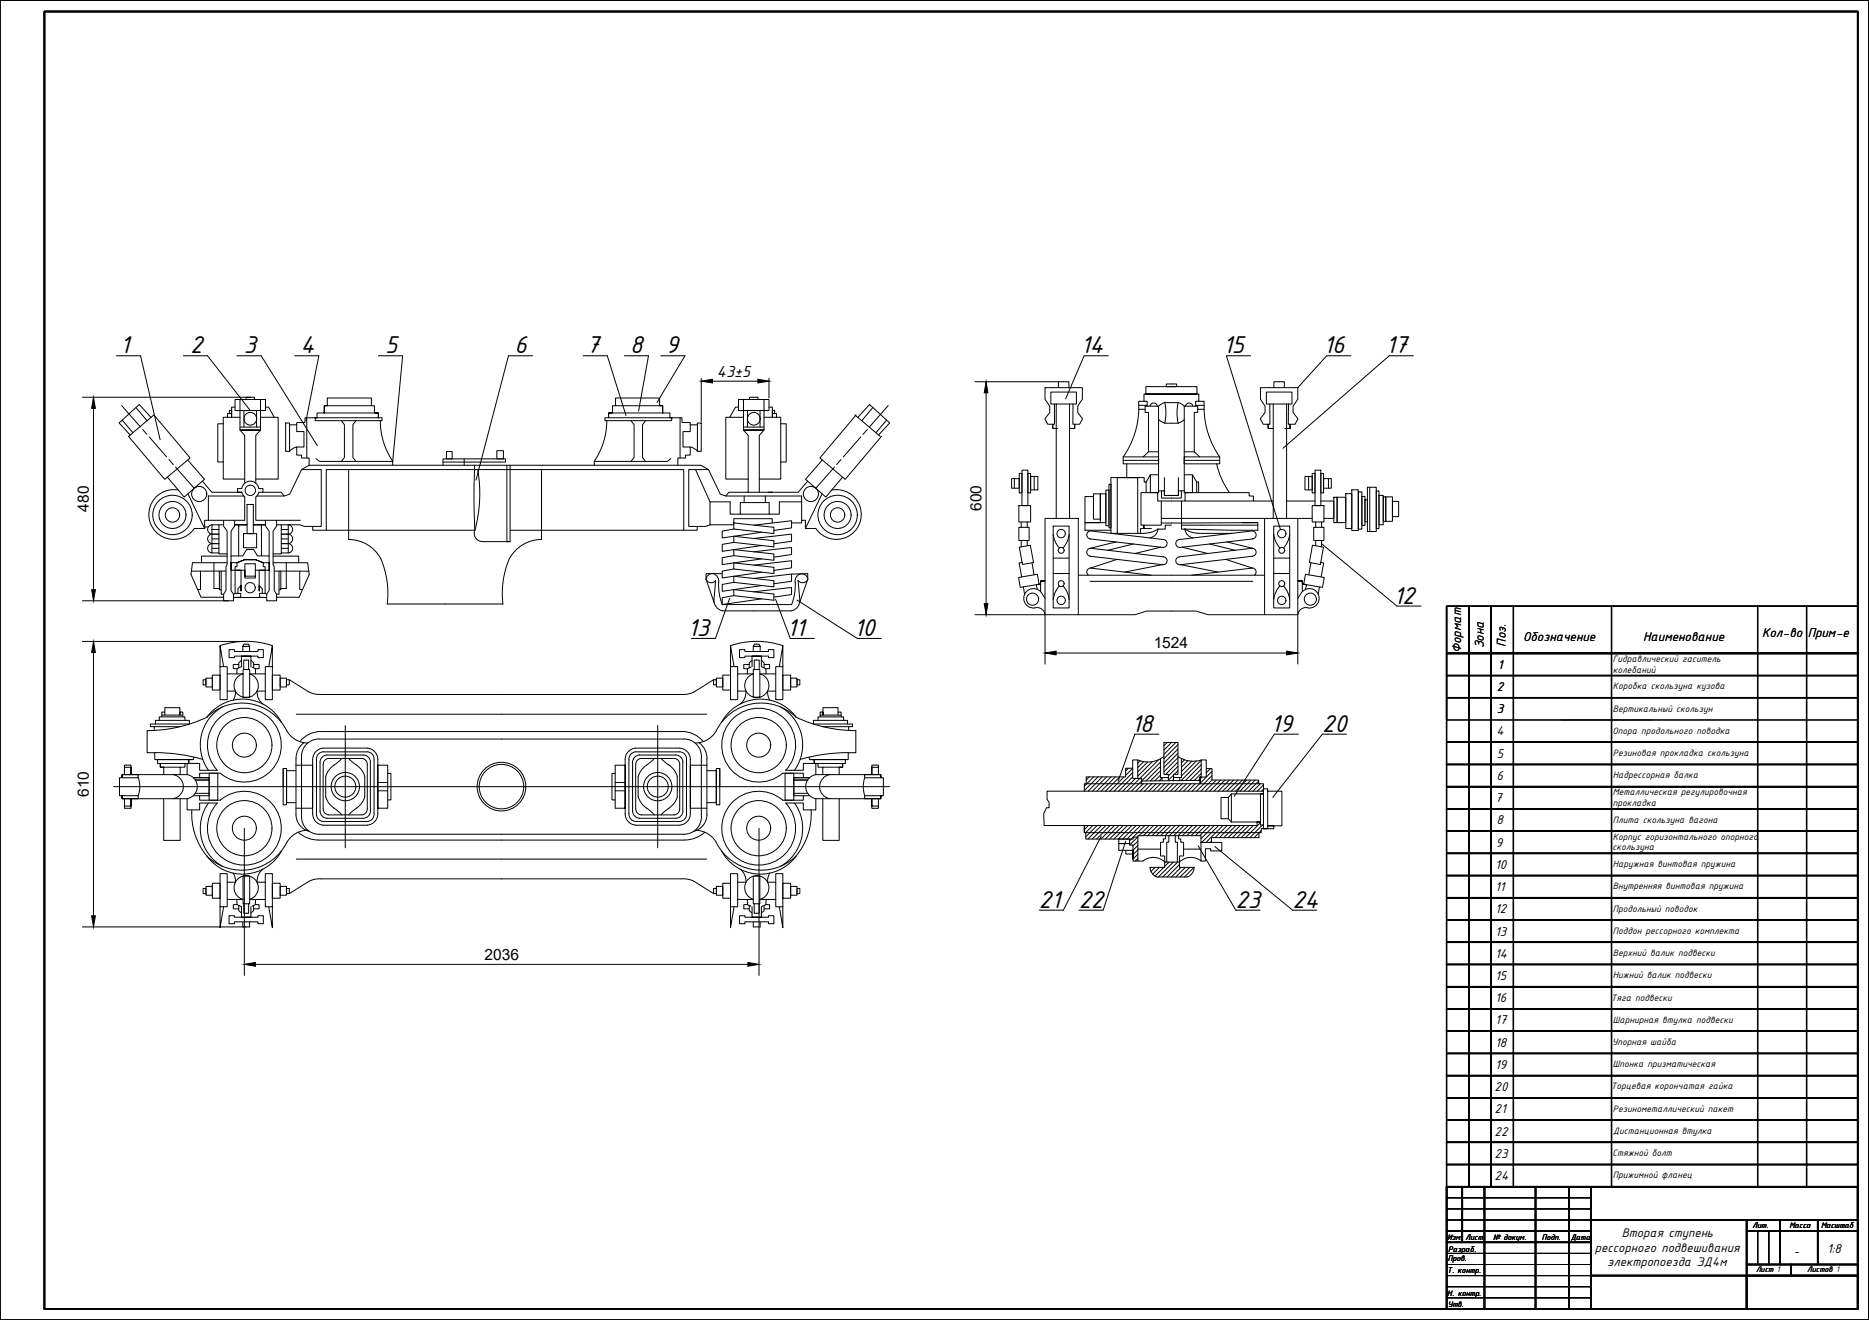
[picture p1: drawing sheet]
<svg xmlns="http://www.w3.org/2000/svg" width="841mm" height="594mm" viewBox="0 0 841 594" stroke-linecap="round" stroke-linejoin="round" font-family="sans-serif">
<!-- layer: PDF _PDF _0.3-STAMP -->
<g fill="none" stroke="#000" stroke-width=".72">
<path d="M20 5.2h816v583.9h-816zM651 534.1v55M658 534.1v25M668 534.1v55M691 534.1v55M706 534.1v55M651 554.1h65M651 559.1h65M716 549.1h120M786 549.1v40v-15h50v15v-55v15h-120v-15v55M786 554.1h50M800.9 549.1v20"/>
<path d="M818 549.1v20M716 574.1h120M786 569.1h50M806 569.1v5"/>
</g>
<path d="M651 589.1h185" fill="none" stroke="#000" stroke-width=".45"/>
<!-- layer: PDF _PDF _0.25-STAMP -->
<path d="M651 539.1h65M651 549.1h65M651 544.1h65M791 554.1v15M796 554.1v15M651 574.1h65M651 579.1h65M651 569.1h65M651 564.1h65M651 584.1h65" fill="none" stroke="#000" stroke-width=".45"/>
<!-- layer: PDF _0 -->
<path d="M0 .2h841v593.9h-841z" fill="none" stroke="#000" stroke-width=".45"/>
<g fill="none" stroke="#000" stroke-width=".72">
<path d="M661 272.8v21.3v-21.3M671 272.8v21.3v-21.3M681 272.8v261.3M725.2 272.8v261.3M791 272.8v261.3M813 272.8v261.3M836 272.8h-185v21.3h185h-185v10M661 294.1v10v-10M671 294.1v10v-10M651 314h185M661 304.1v19.9v-19.9M671 304.1v19.9v-19.9"/>
<path d="M836 304.1h-185v19.9M661 324v210.1v-210.1M671 324v210.1v-210.1M836 324h-185v210.1M836 334h-185h185M836 344.1h-185h185M836 354h-185h185M836 364h-185h185M836 374h-185h185M836 384.1h-185h185M836 394.1h-185h185M836 404h-185h185"/>
<path d="M836 414.1h-185h185M836 424.1h-185h185M836 434.1h-185h185M836 444.1h-185h185M836 454.1h-185h185M836 464.1h-185h185M836 474.1h-185h185M836 484.1h-185h185M836 494.1h-185h185M836 504.1h-185h185M836 514.1h-185h185M836 534.1h-185h185"/>
<path d="M836 524.1h-185h185"/>
</g>
<!-- layer: 0 -->
<g fill="none" stroke="#000" stroke-width=".45">
<path d="M37.1 178.8h75.5M52.4 160.1h10.8l8.9 37.8M82.5 160.1h10.9l19.2 24.7M106.6 160.1h10.9l25.3 40.5M108 179.8v5h-2.3v-5h13.8v5h-2.3v-5M112.6 178.8h-1.9v1M112.6 178.8h1.9v1M132.6 160.1h10.9l-5.8 29.3M170.3 160.1h10.8M181.2 160.1l-4.4 47.5a32.6 32.6 0 0 1-5.7-18.3M239.7 160.1h-10.9l-14.6 55.9M262.4 160.1h10.9l8.4 26.9"/>
<path d="M281 160.1h10.8l-4.4 24.9M297.3 160.1h10.9l-12.5 21M315.6 170.3v19.5M320.6 171.5h20.4M334.6 179.8v5h-2.3v-5h13.7v5h-2.2v-5M337.3 179.8v-1h3.8v1M346 170.3v8.9M438.7 171.8h37.6M443.7 176.8v94.9M476.3 174.5v-2.7h4.7v2.7M498.7 160.1h-10.9l-8.3 19.4M562.7 160.1h-10.8l24.3 78.3"/>
<path d="M573.2 174.5v-2.7h4.7v2.7M584 174.5h-16.8v5.2l2.1 3.1v2.9l-2.2 2.8 1.3 2.4h2.3v1.9h2.2h-2.2v-1.9h.8l-.1-9.1M584 174.5v5.2l-2.1 3.1v2.9l2.2 2.8-1.3 2.4h-2.3v1.9h-2.3h2.3v-1.9h-.8l.1-9.1M607.9 160.1h-10.9l-13 14.4M636 160.1h-10.9l-47.8 41.6M42.1 183.8v81.6M54.8 182.6l8.4 9.5M55 189.1l4.8 5.6M57.8 196.4l11.5-9.7 16.3 19.4-11.5 9.6zM61.2 183.4l5 6M64.2 193.3l1.9 2.2M67.1 196.7l7.9 9"/>
<path d="M67.9 187.8l-5.2-5.8-9.1 8.3 4.9 5.5M100.5 190.7h-2.5v17.2h2.5M105.7 183.2h-1.5v4.6v-3.1h-1v1.4h1h-1.8v1.7M108 187.8h-7.5v27.8h9.6M108 192.2h9.2M109.8 184.8v7.4M112.6 184.8h-4.6v8.8h4.6h-4.6l2.1 2.3v21.5M112.6 184.8h4.6v8.8h-4.6h4.6l-2.1 2.3v21.5M115.4 184.8v7.4M117.2 187.8h8v27.8h-10.1M119.5 183.2h1.4l2.5 4.6M128.5 190.4h1.8v12.7h-1.8z"/>
<path d="M130.3 191.2h3.2M138 188v18.1M153.6 189.3l1.4 1.8v14.8l-1.4 1.8M160.2 189.3l-1.4 1.8v14.8l1.4 1.8M167.1 182.6v-3.5h-19.8v3.5h-1.4v3.3v-3.3h22.6v3.3h1.8v2.1v-2.1h-27.6v2.1h-.8h30v1.3h-30v-1.3h-4.7v2.2h-3.7v4h3.3v7h-3.3v3.6h2.2v1.3h3.4v3.3M273 189.3a32.6 32.6 0 0 1-5.6 18.3M277 182.6v-3.5h19.8v3.5h1.4v3.3v-3.3h-22.6v3.3h-1.7v2.1v-2.1h27.6v2.1h.8h-30.1v1.3h30.1v-1.3h4.6v2.2h3.7v4h-3.3v7h3.3v3.6h-2.2v1.3h-3.4v3.3M283.9 189.3l1.4 1.8v14.8l-1.4 1.8M290.5 189.3l-1.4 1.8v14.8l1.4 1.8M306 188v18.1M310.6 191.2h3.2M313.8 190.4h1.8v12.7h-1.8z"/>
<path d="M332.3 183.2h-1.3l-2.6 4.6M334.6 187.8h-8v27.8h10.1M334.6 192.2h9.2M336.3 184.8v7.4M342 184.8v7.4M343.8 187.8h7.5v27.8h-9.6M346 183.2h1.6v4.6v-3.1h1v1.4h-1h1.8v1.7M351.3 190.7h2.5v17.2h-2.5M384.7 186.7l11.4 9.7M385.2 186.7l-16.3 19.4 11.4 9.6 16.4-19.3M386 187.8l5.3-5.8 9 8.3-4.9 5.5M387.3 196.7l-7.9 9"/>
<path d="M390.3 193.3l-2 2.2M392.8 183.4l-5 6M398.9 189.1l-4.7 5.6M399.7 182.6l-8.4 9.5M474.5 181.8v9.1h-.7v1.9h1.5M475.3 181.8h-2.4v-5.3h11.5v5.3h-3.1M482.9 181.8l-.1 9.1h.8v1.9h-2.3h2.3v-1.9h2.2l1.3-2.4-2.1-2.8v-2.9l2-3.1v-5.2h-16.8v5.2l2.2 3.1v2.9l-2.2 2.8 1.3 2.4h2.3v1.9h2.2M512.4 182.4h3.8M512.4 184.2a38.8 38.8 0 0 1-7 21.4M514.8 180.6h-2.4v3.6h2.9M516.2 182.8h5.1v26v-3.2h-15.9M517.5 182.8a1.67 1.67 0 0 1 1.7-1.4 1.67 1.67 0 0 1 1.6 1.4"/>
<path d="M521.3 182.8l2.8-1.6h6l2.8 1.6M521.4 188.8l2.7 1.6M524.1 181.2l.5 4.6-.5 4.6M530.1 181.2l-.5 4.6 .5 4.6-6 .1M532.9 188.8l-2.8 1.6M533.5 182.8a1.67 1.67 0 0 1 1.6-1.4 1.67 1.67 0 0 1 1.7 1.4M538 182.8h-5.1v26v-3.2h16M538 182.4h3.8M539.5 180.6h2.3v3.6h-2.9M541.8 184.2a38.8 38.8 0 0 0 7 21.4M572.9 181.8h-3.1v-5.3h11.6v5.3h-2.4M75.3 214.7l7.6 9 4.5-3.9"/>
<path d="M76 206.8l2 2.3M84.5 207l7.5 8.7-4.6 4.1-8.4-9.6M91.1 216.5l4.2 5h13.5h-1.9v-1.6h1.9M108.8 219.9a3.9 3.9 0 0 1 3.8-3.4 3.9 3.9 0 0 1 3.9 3.4M116.5 219.9h1.8v1.6h-1.8l-1.4 2.2M133.5 201.2l-1.7 .6-1.5 1.3M135.7 211.3l3.4-1.9h176.3l3.4 1.9M142.2 206.4l1.6 1.3h32.9v1.7M156.9 211.3v31.5M199.3 208h28.2v-1.5h-28.2v2.9M200.9 203.2h2.6v3.3h-2.6zM208.9 206.5v2.9"/>
<path d="M213.5 209.4l-.2 15.6 .4 13.6M215 211.3a63 63 0 0 1-1.3 27.4M223.6 202.8h2.9v3.7h-2.9zM228.1 209.4v34.4h1.4M229.5 209.4v34.4l-12.5-.1a3.7 3.7 0 0 1-3.3-5.1M243.7 211.3v31.5M301.9 206.4l-1.6 1.3h-32.9v1.7M310.6 201.2l1.8 .6 1.5 1.3M313 211.3l6.5 14.6M363.4 216.5l-4.2 5h-13.5h1.9M370 207l-7.5 8.7 4.6 4.1 8.4-9.6M378.5 206.8l-2 2.3"/>
<path d="M379.2 214.7l-7.6 9-4.5-3.9M455.2 215.4h3.4v4.3h-3.4zM456.4 215.4v4.3M458.6 213.1h1.3v8.7h-1.3zM459.9 211.6h2.6v16h-2.6zM462.5 213.1h1.3v8.7h-1.3zM463.8 214.4h3.2v6.1h-3.2zM465.4 214.4v6.1M499 217.9h.9v19.7h-.9zM505.4 205.6v3.2h15.9v4.9M505.4 207.2h15.9M507 208.8v6.1h4.9h-9.1h12.1v2.1h.8v4.7h2v-8h3.6v8h-3.6h3.3v3.8h12.3v-3.8h3.3h-3.7v-8h3.7v8h1.9v-4.7h.9v4.7"/>
<path d="M511.9 214.9l.1 25.1M514.4 205.6l2.4-2.3v-17.7h-1.5v-2.8h.9v-2.2h-1.4v-3.3h12.3h-11.5v-3.3h11.5h-2.3v-1.2h4.7v1.2h-2.4h11.5v3.3h-11.5h12.4v3.3h-1.5v2.2h.9v2.8h-1.5v17.7l2.4 2.3M516.8 203.3h4.5M517.7 213.7l-2 3.3M524 214.9v8.1h3.1h-3.1v-2.1h-2.7M530.3 214.9v8.1h-3.2h3.2v-2.1h2.6M532.9 207.2h16M532.9 203.3h4.5M536.6 213.7l1.9 3.3M547.5 208.7l2.2 6.8 3.5 6.2M548.9 205.6v3.2h-16v4.9M587.2 214.4h3.3v6.1h-3.3z"/>
<path d="M588.9 214.4v6.1M590.5 213.1h1.2v8.7h-1.2zM591.7 211.6h2.7v16h-2.7zM594.4 213.1h1.2v8.7h-1.2zM595.6 215.4h3.5v4.3h-3.5zM597.8 215.4v4.3M615.3 219.3h4v19.9h-4zM616.4 219.3v19.9M80.3 220.6a11.2 11.2 0 0 0-12.5 15.2 11.2 11.2 0 0 0 19.6 2h4.7l-7.5-15.5M92.1 237.2h1.7M93.8 223.1v11.1M93.8 223.2h15.8"/>
<path d="M95.4 238.3h3.1M95.4 236.2a2.14 2.14 0 0 0-2 2.1 2.14 2.14 0 0 0 2 2.1 2.12 2.12 0 0 0-2 2.1 2.12 2.12 0 0 0 2 2.2M98.5 236.2h-3.1v4.2h3.1h-3.1v4.3h3.1h-3.1v4.1h3.1M100.6 234.2v2.6l1.6 2.3v15l-.5 1.1v10.6l-1.1 1.6v3h4.5v-3l-1.1-1.6v-12.5v3.3h1.8v-1.6h.8v-1.7l3.5-1.4h2.4h-2.4l-3.5 1.4h-2.6v-3.1h5.2l1.8-2.9h3.1l1.8 2.9h5.2v3.1h-2.7l-3.4-1.4h-2.5h2.5l3.4 1.4v1.7h.9v1.6h1.8v-3.3v12.5l-1.1 1.6v3h4.5v-3l-1.1-1.6v-10.6l-.5-1.1v-15l1.6-2.3v-2.6M100.6 236.2h-2.1v13.1h3.7M105.6 234.2v2.6l-1.6 2.3v11.1M105.6 236.2h5.6h-5.6M107.4 236.2v14M108.8 221.5l1.4 2.2M110.1 223.7v10.5h-18v3.6M111.2 227h2.8v13.2h-2.8zM115.1 223.7v10.5h20"/>
<path d="M115.6 223.2h12.3l2.5-.8 5.3-11.1h8.9v25.6h-7.7l-1.9-.7h-5.3M117.6 236.2v14M118.3 221.5h8.2l1.4 1.7M119.5 234.2v2.6l1.6 2.3v11.1M119.5 236.2h-5.6h5.6M124.5 236.2h2.1v13.1h-3.7M126.6 236.2h3.1v4.2h-3.1h3.1v4.3h-3.1h3.1v4.1h-3.1M126.6 238.3h3.1M129.7 236.2a2.14 2.14 0 0 1 2 2.1 2.14 2.14 0 0 1-2 2.1 2.12 2.12 0 0 1 2 2.1 2.12 2.12 0 0 1-2 2.2M140.7 236.9v1.7h73M146.8 238.6v-27.3h160.9v27.3M313.7 236.9v1.7h-84.2"/>
<path d="M319.5 236.2h10.7M330.2 235.3v2.8l18 2v-2.8l-18-2v-1.9h17.3v2M330.2 238.1l-5.2 .9v3.1l17.8-2.6M333.1 231.4h13M334.9 223.2v3M336.7 221.5v-25.6l-2.1-2.3h4.6h-4.6v-8.8h9.2v8.8h-4.6h4.6l-2.1 2.3v25.6M339.2 236.4l17-2v3.2l-8 1.1M344.4 223.2v3M345.7 221.5h-17.7l-1.4 1.7M360.7 234.2v-11h-34.1l-2.5-.8-5.3-11.1h-8.9v25.6h7.7l1.9-.7M360.7 225.9h-10v5.5h-4.6v-5.2h-13v5.2h-4.6v-5.5h-9v10.3M360.7 234.2v1.1h-4.5"/>
<path d="M360.7 234.2h1.7v3.6M374.2 220.6a11.2 11.2 0 0 1 12.5 15.2 11.2 11.2 0 0 1-19.6 2h-4.7l7.5-15.5M458.5 227.6h5.3v7.3h-5.3zM459.5 234.9v2.4M462.2 234.9v2.4M470.2 233.3h15v43.4h-15zM473.9 236.8h7.2v36.8h-7.2zM475.3 233.3v-51.5h6v51.5M492 222.3h3.1v11.4h-3.1zM492 223.5h-3.8v11.7h6.9h-6.9v3.4h11.7M495.1 222.3h2.5v12.9h-2.5zM497.6 220.6h1.4v16h-1.4z"/>
<path d="M515.7 221.7h-2.3v14.7h9.2v-10.9M518.1 237.9h-3.4v-1.5v1.5h-1.5v2.1M522.6 233.3h46.4M522.6 220.9v3.3h9v-3.3M527.1 236.4h-2.8v1.7h-3.2M531.7 225.5v10.9h34.3M531.7 236.4v1.7l34.4 .5M533.2 238.1a11.1 11.1 0 0 0 6.2 1.9M533.2 238.1a4.3 4.3 0 0 0 3.7 3.9M533.3 225.5h39.6M538.5 221.7h23.6v1.5h1.9v2.3M559.1 235.2h6.9l-43.4 .2"/>
<path d="M566 235.2v3.4M569 233.3h15v43.4h-15zM572.9 233.3v-51.5h6.1v51.5M573.2 236.8h7.1v36.8h-7.1zM579 225.5h12.7M584 233.3h6.5M590.5 227.6h5.3v7.3h-5.3zM592 234.9v2.4M594.4 225.5h5.8v7.8h-4.4M594.7 234.9v2.4M600.2 223.8h1.5v11.4h-1.5zM601.7 223.8h3.9v11.4h-3.9z"/>
<path d="M605.6 222.2h2.7v15.7h-2.7zM608.3 220.4h2.9v18.4h-2.9zM611.2 221.4h1.6v16.7h-1.6zM612.8 223.4h1.4v13h-1.4zM614.2 224.9h1.1v9.9h-1.1zM619.3 221h1.2v16.9h-1.2zM620.5 222.9h1.9v13.3h-1.9zM622.4 223.6h1.2v11h-1.2zM623.6 223.6h3v11h-3zM626.6 225.7h2.8v6.8h-2.8zM90.2 257.1v8.2h-1.3M95.4 242.5h3.1"/>
<path d="M95.4 246.8h3.1M95.4 244.6a2.14 2.14 0 0 0-2 2.2 2.14 2.14 0 0 0 2 2.1M96.3 253.3v11.6h2.4M98.7 257v8.4h.8M99.5 257v10.4h1.1M101.7 257l-15.6 .1M102.2 253.3h-15.6l-.7 5.2 4.6 10.3h10.1M102.2 250.3h-11.5v3M105.8 256.6v10.5l-.7 .3M109.6 240.2h5.9v6.3h-5.9zM114.9 259.3h-4.7v-5.6h4.7v6.5h-4.7v-3.6h-4.4h2.7v9.4v-2.5l-1.4 1.4v2.2M114.9 256.6h4.4h-2.7v9.4v-2.5l1.4 1.4v2.2"/>
<path d="M119.3 256.6v10.5l.7 .3M122.9 253.3h15.5l.7 5.2-4.5 10.3h-10.1M122.9 250.3h11.5v3M123.4 257l15.5 .1M125.6 257v10.4h-1.1M126.4 257v8.4h-.8M126.6 242.5h3.1M126.6 246.8h3.1M128.8 253.3v11.6h-2.4M129.7 244.6a2.14 2.14 0 0 1 2 2.2 2.14 2.14 0 0 1-2 2.1M134.9 257.1v8.2h1.2M156.9 242.8a16.6 16.6 0 0 1 16.4 14.3 39.8 39.8 0 0 1 1 14.7h52a39.7 39.7 0 0 1 2.9-20.4"/>
<path d="M243.7 242.8a16.4 16.4 0 0 0-14.5 8.6M325 258.2h-7.3v2.5l3.7 10.5M330.2 241.4l18 1.9v2.8l-18-2zM330.2 244.1l-5.2 .9v3.1l17.8-2.6M330.2 247.4l18 1.9v2.9l-18-2.1zM330.2 250.1l-5.2 .9v3.1l17.8-2.6M330.2 253.3l18 2v2.8l-18-2zM330.2 256.1l-5.2 .9v3.1l17.8-2.6M330.2 259.3l18 2v2.8l-18-2zM339.2 242.3l17-1.9v3.2l-8 1.1M339.2 248.3l17-1.9v3.2l-8 1.2M339.2 254.4l17-2v3.2l-8 1.1"/>
<path d="M356.2 258.4l7.3-.2v2.5M459.9 253.1l-1.2-6.8 4.9-.9 1.5 7.8-5 .9-.2-1-1.3 .3 1.1 6.2M462.2 245.6v-2.3h-3.7v-6h4.6v6h-3.6v2.8M464.4 253.3l.9 5.4M473.9 251.2h7.2M473.9 258.1h7.2M473.9 240.5a11.4 11.4 0 0 0 2.8 6.1M481.1 240.5a11.4 11.4 0 0 1-2.7 6.1M485.2 258.9h83.8M490.5 242.5l32.5 3.8a1.8 1.8 0 0 0 2.2-1.4 1.8 1.8 0 0 0-1.6-2.1M490.5 250.3l32.4 3.8M490.7 246.7l32.9 3.9"/>
<path d="M490.7 246.7a1.8 1.8 0 0 0-1.7 1.8 1.8 1.8 0 0 0 1.7 1.8M490.7 255.6a1.8 1.8 0 0 0-1.6 1.3 1.8 1.8 0 0 0 .6 1.9M490.7 242.5a1.8 1.8 0 0 1-1.7-1.7 1.8 1.8 0 0 1 1.7-1.9l32.9 3.9M502.2 243.9l-11.5 2.8M502.6 251.8l-11.9 3.9 27.3 3.2M502.8 240v-25.1h-2.9v25.1h15M510 244.8l-11.6 2.9M514.9 240a11.1 11.1 0 0 0 6.2-1.9 4.3 4.3 0 0 1-3.7 3.9M522.4 246.3l-11.6 2.8M522.9 254.1l-16.8 3.4M523.6 250.6a1.8 1.8 0 0 1 1.6 2.1 1.8 1.8 0 0 1-2.2 1.4M531.3 254.1l16.9 3.4"/>
<path d="M531.9 246.3l11.6 2.8M539.4 240h14.9M544.2 244.8l11.6 2.9M551.6 251.8l11.9 3.9-27.3 3.2M552 243.9l11.5 2.8M563.5 242.5a1.8 1.8 0 0 0 1.7-1.7 1.8 1.8 0 0 0-1.7-1.9l-32.9 3.9M563.5 246.7l-32.8 3.9a1.8 1.8 0 0 0-1.6 2.1 1.8 1.8 0 0 0 2.2 1.4M563.5 246.7a1.8 1.8 0 0 1 1.7 1.8 1.8 1.8 0 0 1-1.7 1.8M563.5 255.6a1.8 1.8 0 0 1 1.7 1.3 1.8 1.8 0 0 1-.6 1.9M563.8 242.5l-32.5 3.8a1.8 1.8 0 0 1-2.2-1.4 1.8 1.8 0 0 1 1.6-2.1M563.8 250.3l-32.5 3.8M573.2 251.2h7.1"/>
<path d="M573.2 258.1h7.1M573.2 240.5a11.4 11.4 0 0 0 2.7 6.1M580.3 240.5a11.4 11.4 0 0 1-2.7 6.1M589.9 253.3l-1 5.4M592 245.6v-2.3h3.8v-6h-4.7v6h3.6v2.8M594.3 253.1l1.2-6.8-4.9-.9-1.4 7.8 4.9 .9 .2-1 1.3 .3-1.1 6.2M594.7 244.7l33.9 28.1h10.9M37.1 270.4h65.7M105.8 267.1h2.5v1.7l-3.2 .1h14.9l-3.2-.1v-1.7h2.5M325 272.1h31.2M328.3 269.3l-6.4 18h-10.8M330.2 262.1l-5.2 .9v3.1l17.8-2.6"/>
<path d="M330.2 265.4l18 1.9v2.8l-18-2zM330.2 268.1l-5.2 .9v3.1l17.8-2.6M339.2 260.3l17-1.9v3.2l-8 1.1M339.2 266.3l17-1.9v3.2l-8 1.1M349 269.7l6.6 17.6h10.9M358.7 270.1l27 17.2h10.9M359.1 261.3l.8 8.7M360 270a4.9 4.9 0 0 1-3.8 4.9h-31.2a4.8 4.8 0 0 1-3.7-4.9l.7-8.7a2.34 2.34 0 0 1-2.4 .9 2.34 2.34 0 0 1-1.8-1.9 2.87 2.87 0 0 1 3.3-2.1 2.87 2.87 0 0 1 2.3 3.1v.7a23.2 23.2 0 0 0 1.6 10.1M363.5 260.7l-3.7 10.5M363.5 260.7a2.52 2.52 0 0 1-4.4 .6M363.5 260.8a2.94 2.94 0 0 0-3.5-2.5 2.94 2.94 0 0 0-2.2 3.7 22.6 22.6 0 0 1-1.6 10.1M438.7 276.7h31.5"/>
<path d="M460.5 264.1l-1.4 .2-.8-4.4 8.5-1.4 .8 4.4-1.3 .3 1.9-.4v-1.3h2h-2v4.8M466.7 265.2l-.4-2-5.8 .9 .6 3.4M468.6 266.7a4.4 4.4 0 0 0-5.8-1.1 4.4 4.4 0 0 0-1.7 5.6 4.4 4.4 0 0 0 5.5 2.2 3.6 3.6 0 0 1 3.7 3.2M468.6 266.7l1.7 2.6M470.2 276.7v22.2M476.7 263.7a11.4 11.4 0 0 0-2.8 6.1M478.4 263.7a11.4 11.4 0 0 1 2.7 6.1M485.2 276.7h25.5l5.3-1.7h22.2l5.4 1.7h25.4M490.5 261.6h73.3M575.9 263.7a11.4 11.4 0 0 0-2.7 6.1M577.6 263.7a11.4 11.4 0 0 1 2.7 6.1M584 269.3l.5-.9a4.7 4.7 0 0 1 3.7-3.3 4.7 4.7 0 0 1 4.7 1.7 4.4 4.4 0 0 1-.3 5.2 4.4 4.4 0 0 1-4.9 1.4 3.6 3.6 0 0 0-3.7 3.2v22.3"/>
<path d="M587.5 265.2l.4-2 5.8 .9-.5 3.4M593.7 264.1l1.4 .2 .8-4.4-8.5-1.4-.7 4.4 1.2 .3-1.9-.4v-1.3h-2h2v4.8M37.1 288.7h73.7M42.1 293.7v118.5M99 290.6a36.6 36.6 0 0 1 23.6 0M107.4 299.1h-2.4v1.8l1.7 .1M108.7 297.2l-1.3 1.1v2.3M109.3 293.2v-2.3h1.5h-1.5l.4-1h2.1l.5 1h-1.5h1.5v2.3M112.9 297.2l1.2 1.1v2.3M114.1 299.1h2.5v1.8l-1.7 .1M328.7 290.6a36.6 36.6 0 0 1 23.6 0M337.1 299.1h-2.4v1.8l1.7 .1"/>
<path d="M338.4 297.2l-1.3 1.1v2.3M339 293.2v-2.3h1.5h-1.5l.4-1h2.2l.5 1h-1.6h1.6v2.3M342.6 297.2l1.2 1.1v2.3M343.8 299.1h2.5v1.8l-1.7 .1M475.2 293.9h103.8M91.4 305.9h1.3v2.3h-1.3zM92.7 305.2h2.8v4h-2.8zM95.5 303.8h3.5v6.8h-3.5zM99 300h3.2v14.9h-3.2zM99 300v-9.4l1.6 9.4M100.1 318.1a19.6 19.6 0 0 0-6.3 28.6M102.2 311h3.7l-.1 1.9-.9 2.2"/>
<path d="M102.2 303.3h7.2a5.4 5.4 0 0 0-4 5.9 5.4 5.4 0 0 0 5.3 4.8M109.4 301.3h3v12.5h-3.1zM109.7 301.3v-4.2h2.2v4.2M112.2 303.3h7.2M112.4 303.3a5.4 5.4 0 0 1 3.8 6 5.4 5.4 0 0 1-5.4 4.7M112.9 300v-4.7h-2.1h5.3v.7h2.4v-3.6h-2.4v.8h-10.6v-.8h-2.4v3.6h2.4v-.7h5.3h-2.1v4.7l-2 .9-.1 2.4M113.4 300.2l1.5 .7 .1 2.4M115.7 311h3.7M115.7 311a6.8 6.8 0 0 0 2.6 5.9M119.4 300h3.2v14.9h-3.2zM120.9 300l1.7-9.4v9.4M122.6 303.8h3.5v6.8h-3.5z"/>
<path d="M126.1 305.2h2.8v4h-2.8zM128.9 305.9h1.3v2.3h-1.3zM130.2 305.9l8.7 5.4a10.8 10.8 0 0 0 5.7 1.2l162.1 .1a11.2 11.2 0 0 0 5.8-1.3M321.1 305.9h1.3v2.3h-1.3zM321.1 305.9l-8.7 5.5M322.4 305.2h2.8v4h-2.8zM325.2 303.8h3.5v6.8h-3.5zM328.7 300h3.2v14.9h-3.2zM328.7 300v-9.4l1.6 9.4M331.9 311h3.7M331.9 303.3h7.2M335.6 311a6.8 6.8 0 0 1-2.6 5.9"/>
<path d="M337.9 300.2l-1.5 .7-.1 2.4M338.4 300v-4.7h2.1h-5.3v.7h-2.4v-3.6h2.4v.8h10.6v-.8h2.4v3.6h-2.4v-.7h-5.3h2.1v4.7l2 .9 .1 2.4M339 301.3h2.9v12.5h-2.9zM339 303.3a5.4 5.4 0 0 0-3.8 6 5.4 5.4 0 0 0 5.3 4.7M339.4 301.3v-4.2h2.2v4.2M341.9 303.3h7.2M341.9 303.3a5.4 5.4 0 0 1 4 5.9 5.4 5.4 0 0 1-5.3 4.8M345.4 311h3.7M345.4 311l.1 1.9 .9 2.2M349.1 300h3.2v14.9h-3.2zM350.7 300l1.6-9.4v9.4M351.2 318.1a19.6 19.6 0 0 1 6.3 28.6"/>
<path d="M352.3 303.8h3.5v6.8h-3.5zM355.8 305.2h2.8v4h-2.8zM358.6 305.9h1.3v2.3h-1.3zM69.7 338.7l11.6 .9 10 2.2M69.9 325.9v-1.7h15.3v1.7h-17.5v1.1h1.7M71.7 324.2v-1.6h11.5v1.6M72.8 321.8h9.5M74.2 321.8v-1.3h-1.4v2.1M74.2 320.5v-2h6.7v3.3v-1.3h1.4v2.1M81 327h-11.6v1.8M93.1 322.8a22.8 22.8 0 0 1 36.5 7 10.9 10.9 0 0 0 8.9 4.6M126.7 325.1a19.9 19.9 0 0 0-33.6-2.4 62 62 0 0 1-26.9 6.1v10h3.4v3.1h17.4h-2.1v1.7v-1.7h-14v1.7h1.2v1.7h1.6h-1.6v-1.7h12.1h-1v1.7h-2.1"/>
<path d="M133.3 321.5h184.7M136.8 334.3a8.6 8.6 0 0 0-3.6 7v25.4a7.9 7.9 0 0 0 6 7.5M143.5 332.6h164.3M143.5 332.6a7.9 7.9 0 0 0-7.8 8.1v26.7M144.5 329.2h162.3M144.5 329.2a12.4 12.4 0 0 0-9.6 4.6M145.5 338.4l19.7-.1a3.3 3.3 0 0 1 3.1 3.7v24.1a3.2 3.2 0 0 1-3.1 3.6h-19.7M145.5 338.3a3.3 3.3 0 0 0-3.1 3.7v24.1a3.2 3.2 0 0 0 3.1 3.6M147.2 339.8h16.3M147.2 339.8a3.3 3.3 0 0 0-3.2 3.3v21.9M155.4 326.5v55.1M163.6 339.8a3.3 3.3 0 0 1 3.1 3.3v21.9"/>
<path d="M286.1 338.4l19.7-.1a3.3 3.3 0 0 1 3.1 3.7v24.1a3.2 3.2 0 0 1-3.1 3.6h-19.7M286.2 338.3a3.3 3.3 0 0 0-3.2 3.7v24.1a3.3 3.3 0 0 0 3.2 3.6M287.7 339.8h16.5M287.8 339.8a3.3 3.3 0 0 0-3.2 3.3v21.9M296 326.5v55.1M304.2 339.8a3.3 3.3 0 0 1 3.1 3.3M306.9 329.2a12.4 12.4 0 0 1 9.5 4.6M307.8 332.6a7.9 7.9 0 0 1 7.8 8.1M314.6 334.3a8.6 8.6 0 0 1 3.5 7v25.4a7.8 7.8 0 0 1-6 7.5M358.2 322.8a63.1 63.1 0 0 0 26.9 6v10h-3.4v3.1h-17.4h2.1v1.7v-1.7h14v1.7h-1.2v1.7h-1.6h1.6v-1.7h-12.1h1v1.7h2.1M358.2 322.8a22.7 22.7 0 0 0-36.5 7 10.9 10.9 0 0 1-8.9 4.6M358.2 322.7a19.9 19.9 0 0 0-33.5 2.4"/>
<path d="M368.1 324.2v-1.6h11.5v1.6M369.1 321.8h9.4M370.3 327h11.6v1.8M377.1 321.8v-1.3h1.4v2.1M377.1 320.5v-2h-6.8v3.3v-1.3h-1.2v2.1M381.3 325.9v-1.7h-15.2v1.7h17.5v1.1h-1.7M381.7 338.7l-11.6 .9-10 2.2M521.5 330.4h-10.8l-7.5 21.1M525.2 334.2l-1.5 1.4M527.2 334.2l-3.5 3.4M529.1 334.2l-5.4 5.3M530.1 335.1l-6.4 6.4"/>
<path d="M530.1 337.1l-6.4 6.3M530.1 339.1l-6.4 6.3M584.3 330.4h-10.9l-18.1 28.1M605.9 330.4h-10.9l-22.3 28.5M702.5 324h41M51.1 354h349.1M56 345.3h3v3.3v-4.2h-3v4.2M56 359.5v4.3h3v-4.3v3.3h-3M62.2 350a12.5 12.5 0 0 1 0 8.1M73.7 359.5v18.7h7.4v-18.7M73.7 348.6v-3.3h7.4v3.3M77.9 348.6a5.5 5.5 0 0 1 4.6 5.4 5.5 5.5 0 0 1-4.6 5.4"/>
<path d="M77.9 348.6h-23v1.4v-1.4h7.3v1.4h-8.4v8.1h8.4v1.4h-7.3v-1.4v1.4h23M77.9 348.6h6.3M77.9 359.5h6.3M84.2 348.6a5.5 5.5 0 0 1 4.6 5.4 5.5 5.5 0 0 1-4.6 5.4M84.2 348.6v-5h5.6v3.1h7.9a16.6 16.6 0 0 1 7.1-27.3 16.6 16.6 0 0 1 21.5 18.3 16.6 16.6 0 0 1-25.8 11.3l-1.4-1h-9.3v2M87.2 340.8l-.2 1.1M87.8 357.1h6.3M87.8 351h6.3M87.9 351.1h6.2M89.8 358.1v2h9.3a16.6 16.6 0 0 1 26.9 8.4 16.6 16.6 0 0 1-19.3 20.5 16.6 16.6 0 0 1-10-26.3l1-1.3h-7.9v3.1h-5.6v-5M94.1 350v-2h3.9v12.1h-3.9v-10.1h-7.1h7.1v8.1h-7.1M127.4 354v8.2h1.5v-8.2v7.2h4.3"/>
<path d="M128.9 345.9h-1.5v8.1M133.2 346.9h-4.3v7.1v-8.1h-1.5v8.1M140.7 341.9v12.1v-9.6h-7.5M140.7 341.9a5.1 5.1 0 0 1 4.7-5.2h20a5.1 5.1 0 0 1 4.6 5.2v12.1v-9.6h4.5v19.3h-4.5v-9.7v12.2a5.1 5.1 0 0 1-4.6 5.1l-20 .1a5.2 5.2 0 0 1-4.7-5.2M146.3 342l1.6-.7h14.9l1.1 .3 .9 .8 .5 1.7v19.9l-.3 1.2-.6 .9-1.6 .6h-14.9l-1.1-.3-.8-.7-.6-1.7 .1-20 .2-1.1zM153.8 341.3l-2.4 2.3a10.1 10.1 0 0 0-4.8 5.8v9.3a12.8 12.8 0 0 0 5.8 6.6l1.4 1.5M156.9 341.3l2.4 2.3a10.1 10.1 0 0 1 4.9 5.8l-.1 9.3a12.6 12.6 0 0 1-5.8 6.6l-1.4 1.5M170 352.2h4.5M170 355.9h4.5M174.5 348.1h1.4v11.9h-1.4M276.8 348.1h-1.4v11.9h1.4M276.8 352.2h4.5"/>
<path d="M276.8 355.9h4.5M287 342l1.5-.7h14.9l1.1 .3 .9 .8 .5 1.6v20l-.3 1.2-.6 .9-1.6 .6h-14.9l-1.1-.3-.8-.7-.6-1.7 .1-20 .2-1.1zM294.5 341.3l-2.5 2.3a10.1 10.1 0 0 0-4.8 5.8l-.1 9.3a13.2 13.2 0 0 0 6 6.6l1.4 1.5M297.5 341.3l2.4 2.3a10 10 0 0 1 4.9 5.8v9.3a12.4 12.4 0 0 1-5.9 6.6l-1.4 1.5M307.3 343.1v21.9M315.6 340.7v26.7M318.1 344.4h-7.5v9.6v-12.1a5.1 5.1 0 0 0-4.6-5.2h-20a5.1 5.1 0 0 0-4.7 5.2v12.1v-9.6h-4.5v19.3h4.5v-9.7v12.2a5.1 5.1 0 0 0 4.7 5.1l19.9 .1a5.2 5.2 0 0 0 4.7-5.2v-12.2v9.7h7.5M318.1 346.9h4.2v7.1v-8.1h1.6v8.1M322.3 345.9h1.6v8.1M323.9 354v8.2h-1.6v-8.2v7.2h-4.2M357.2 350v-2h-3.9v12.1h3.9v-10.1h7.1h-7.1v8.1h7.1M357.2 351.1h6.2"/>
<path d="M357.2 357.1h6.2M357.2 351h6.2M361.5 358.1v2h-9.3a16.6 16.6 0 0 0-27.1 8.6 16.6 16.6 0 0 0 20.3 20 16.6 16.6 0 0 0 8.1-27.3h8v3.1h5.6v-5M364.1 340.8l.2 1.1M367.1 348.6v-5h-5.6v3.1h-8a16.6 16.6 0 0 0-8.1-27.3 16.6 16.6 0 0 0-20.3 20 16.6 16.6 0 0 0 27.1 8.6h9.3v2M367.1 348.6h6.3M367.1 359.5h6.3M367.1 348.6a5.5 5.5 0 0 0-4.6 5.4 5.5 5.5 0 0 0 4.6 5.4M370.2 359.5v18.7h7.4v-18.7M370.2 348.6v-3.3h7.4v3.3M373.4 348.6h23v1.4v-1.4h-7.3v1.4h8.4v8.1h-8.4v1.4h7.3v-1.4v1.4h-23M373.4 348.6a5.5 5.5 0 0 0-4.6 5.4 5.5 5.5 0 0 0 4.6 5.4"/>
<path d="M389.1 350a12.5 12.5 0 0 0 0 8.1M395.3 345.3h-3v3.3v-4.2h3v4.2M395.3 359.5v4.3h-3v-4.3v3.3h3M488.8 352.7v-3.1h17.7v-3.8h3.2v4.5h4.1v2.4M490.2 349.6l-1.4 1.4M492.1 349.6l-4.2 4.2M494.1 349.6l-6.2 6.2M496 349.6l-6.4 6.5M498 349.6l-6.4 6.5M500 349.6l-6.5 6.5M501.9 349.6l-6.4 6.5M503.9 349.6l-6.5 6.5"/>
<path d="M505.8 349.6l-6.4 6.5M506.5 349l3.2-3.2v-3.8h2.3v8.3M507.7 345.8l-1.2 1.2M509.7 347.7l-8.4 8.4M509.7 349.6l-6.4 6.5M511 350.3l-5.8 5.8M513 342.4l-1 1.1M514.4 352.7l-3.3 3.4M514.6 342.8l-2.6 2.6M516.4 343l-4.4 4.4M516.4 352.7l-3.4 3.4M518.3 352.7l-3.3 3.4"/>
<path d="M518.5 342.8l-6.5 6.5M520.3 352.7l-3.4 3.4M521.3 341.9l-14.1 14.2M522.2 343l-13.1 13.1M522.2 341.5v8.4h3.5M522.2 345l-6.5 6.5M522.2 346.9l-4.5 4.6M522.2 348.9l-2.6 2.6M522.2 352.7l-3.3 3.4M522.9 350.1l-1.3 1.3M522.9 349.9v1.5M523.8 340.4a11.5 11.5 0 0 1-11.8 1.6"/>
<path d="M524.2 352.7l-3.3 3.4M525.7 351.4v-2.9h-2v-14.3h6.4v14.3h-2v2.9M526.1 352.7l-3.3 3.4M528.1 348.9l-2.4 2.3M528.1 350.8l-.6 .5M528.1 352.7l-3.3 3.4M530.1 341l-6.4 6.3M530.1 343l-5.5 5.5M530.1 344.9l-4.4 4.3M530.1 346.9l-1.7 1.6M530.1 352.7l-3.4 3.4M530.1 340.5a11.8 11.8 0 0 0 10.4 1.5"/>
<path d="M530.9 349.9v1.5M531.6 341.4v8.5h-3.5M532 352.7l-3.3 3.4M533 341.9l-1.4 1.4M534 352.7l-3.4 3.4M534.5 342.4l-2.9 2.9M535.9 352.7l-3.3 3.4M536.3 342.6l-4.7 4.6M537.8 352.7l-3.3 3.4M538.3 342.5l-6.7 6.7M539.8 352.7l-3.4 3.4M540 350.5v-.8v3v-3h2.8v-3.8h2.6v5.2h21v1.6"/>
<path d="M540 350.6l-.6 .6M540 351.2l-26.2 .3M540.5 342.2l-9 9.1M540.5 344.2l-7.1 7.1M540.5 346.2l-5.1 5.1M540.5 348.1l-3.1 3.1M540.9 349.7l-.9 .9M542.8 345.9v-3.9h-2.3v7.7M544.7 345.9l-1.9 1.9M545.4 347.1l-5.4 5.4M545.4 349.1l-7 7M545.4 351l-5 5.1"/>
<path d="M547.3 351.1l-5 5M549.2 351.1l-4.9 5M551.2 351.1l-5 5M552.7 358.9h-3.3v9.6h3.3M553.2 351.1l-5 5M554.1 357.3l-1.4 1.6v9.6l1.4 1.5M555.1 351.1l-5 5M557.1 351.1l-5 5M559 351.1l-4.9 5M561 351.1l-5 5M562.9 351.1l-4.9 5M564.9 351.1l-5 5"/>
<path d="M566.4 351.5l-4.6 4.6M567.1 352.7l-3.3 3.4M568.5 356.1h-97.3v3.7l.9 1.3v2.4h-1.2l-1.3 2.7 .3 5.3h95.8v-1.5h-11.6v-12.7h13.1v12.7h-1.5h1.5v1.3h1.3v-14h-1.3h1.3v-2.3h1.9v18h-1.9v-1.7v1.7h4.7v-1.3h-2.8h6.4v-15.6h-6.4M568.5 355v-2.3h-80.6v3.4M568.5 353.3l-2.8 2.8M568.5 355.2l-.8 .9M86.3 364.5a29.3 29.3 0 0 0 13.2 26.4 19.9 19.9 0 0 0 27.2-7.9M93.8 361.4a19.6 19.6 0 0 0 6.3 28.5M109.9 372.8v66.2M133.2 363.7h7.5v-9.7v12.2M134.2 374.5a13.9 13.9 0 0 0 9 3.6h164.9M135.7 367.4a7.9 7.9 0 0 0 7.8 8.1h164.3a7.9 7.9 0 0 0 7.8-8.1"/>
<path d="M138.5 373.6a11.1 11.1 0 0 0-10.1 6.8 22.6 22.6 0 0 1-35.3 4.9M144 365a3.3 3.3 0 0 0 3.2 3.3h16.3a3.3 3.3 0 0 0 3.2-3.3M284.6 365a3.3 3.3 0 0 0 3.1 3.3h16.5a3.3 3.3 0 0 0 3.1-3.3M312.8 373.6a11 11 0 0 1 10.1 6.8 22.6 22.6 0 0 0 35.3 4.9M317.2 374.5a13.5 13.5 0 0 1-9.1 3.6M341.5 372.8v66.2M357.5 361.4a19.6 19.6 0 0 1-6.3 28.5M365 364.5a29.5 29.5 0 0 1-6.8 20.8M488.6 374.7v2.9h21.3v-.9h2.1v-.6h28.4v11.4h2v-5.5h2.4v1h5v-3.8h-9.4h4.7v-2.2h21.4v-2.3M489.8 371.5l-1.9 1.9M491.7 371.5l-3.2 3.2M493.7 371.5l-5.1 5.2"/>
<path d="M495.5 376.4l-17 33.2h-10.8M495.6 371.5l-6.1 6.1M497.6 371.5l-6.1 6.1M499.5 371.5l-6.1 6.1M501.5 371.5l-6.1 6.1M503.5 371.5l-6.2 6.1M505.4 371.5l-6.1 6.1M506.5 378.6l-10.1 31h-10.9M507.4 371.5l-6.2 6.1M509.3 371.5l-6.1 6.1M511.3 371.5l-6.2 6.1M512 376.7v10.8a4.2 4.2 0 0 0 4.1-1 7.4 7.4 0 0 1 8 1.4"/>
<path d="M512 376.6l-3.7 3.7M512 378.6l-2.2 2.2M513.2 371.5l-6.1 6.1M515.2 371.5l-6.9 6.8M517.1 371.5l-4.6 4.6M519 371.5l-4.5 4.6M521 371.5l-4.5 4.6M523 371.5l-4.6 4.6M524.5 376.1v1.4h-1v1.6h-1.3v6.1h1.9v2.8h.9M524.9 371.5l-4.5 4.6M525.9 376.1v2.9h-.9v9h4.8v-9h-.9v-2.9M526.9 371.5l-4.6 4.6"/>
<path d="M528.8 371.5l-4.5 4.6M530.3 376.1v1.4h1v1.6h1.3v6.1h-1.9v2.8h-.9M530.8 371.5l-4.6 4.6M532.7 371.5l-4.5 4.6M534.7 371.5l-4.6 4.6M536.6 371.5l-4.5 4.6M538.6 371.5l-4.6 4.6M540.6 371.5l-4.6 4.6M542.5 371.5l-4.6 4.6M544.4 371.5l-4.5 4.6M545.1 378.6l-.5 .6M546.4 371.5l-6 6"/>
<path d="M548.3 371.5l-7.6 7.7M550.3 371.5l-7.6 7.7M552.2 371.5l-5.4 5.5M554.2 371.5l-5.5 5.5M556.2 371.5l-5.5 5.5M558.1 371.5l-5.5 5.5M560.1 371.5l-5.5 5.5M562 371.5l-5.5 5.5M564 371.5l-5.5 5.5M566.5 374.8l-2.2 2.2M566.5 376.8l-.2 .2M567.2 370.3l-6.7 6.7"/>
<path d="M567.5 373.8l-.9 .9M568.1 371.3l-5.7 5.7M568.5 373h-1v1.7h-79.6v-3.2v3.2M568.5 372.8l-.1 .2M91.4 399.9h1.3v2.3h-1.3zM92.7 398.9h2.8v4h-2.8zM95.5 397.5h3.5v6.8h-3.5zM99 393.2h3.2v14.9h-3.2zM102.2 397.1h3.7M104.9 392.9l.9 2.3 .1 1.8M109.3 394.3h3.1v12.5h-3zM110.7 394.1a5.4 5.4 0 0 0-5.3 4.8 5.4 5.4 0 0 0 4 5.9h-7.2"/>
<path d="M110.8 394.1a5.4 5.4 0 0 1 5.4 4.7 5.4 5.4 0 0 1-3.8 5.9M115.7 397.1h3.7M118.3 391.1a6.8 6.8 0 0 0-2.6 5.9M119.4 393.2h3.2v14.9h-3.2zM122.6 397.5h3.5v6.8h-3.5zM126.1 398.9h2.8v4h-2.8zM128.9 399.9h1.3v2.3h-1.3zM133.3 386.6h184.7M138.9 396.7a10.8 10.8 0 0 1 5.7-1.2h162.1a10.6 10.6 0 0 1 5.8 1.2M138.9 396.7l-8.7 5.5M312.4 396.7l8.7 5.5M321.1 399.9h1.3v2.3h-1.3z"/>
<path d="M322.4 398.9h2.8v4h-2.8zM324.7 383a19.9 19.9 0 0 0 33.5 2.3M325.2 397.5h3.5v6.8h-3.5zM328.7 393.2h3.2v14.9h-3.2zM331.9 397.1h3.7M333 391.1a6.8 6.8 0 0 1 2.6 5.9M339 394.3h2.9v12.5h-2.9zM340.5 394.1a5.4 5.4 0 0 0-5.3 4.7 5.4 5.4 0 0 0 3.8 5.9M340.6 394.1a5.4 5.4 0 0 1 5.3 4.8 5.4 5.4 0 0 1-4 5.9M345.4 397.1h3.7M346.4 392.9l-.9 2.3-.1 1.8M349.1 393.2h3.2v14.9h-3.2z"/>
<path d="M352.3 397.5h3.5v6.8h-3.5zM355.8 398.9h2.8v4h-2.8zM358.6 399.9h1.3v2.3h-1.3zM506.6 382.7v1.7h3.2M509.8 386.6v-3.9h-6.4v-3h4.9h-4.9v-2.1h4.9v2.7h1.5v7.2h2.2M512 380.5l-2.2 2.2M512 382.5l-2.2 2.2M512 384.4l-2.2 2.2M512 386.4l-1.2 1.1M512 382.2h10.2M517.8 390.4l-.3 .3M519.8 390.4l-1.9 1.8"/>
<path d="M521.7 390.4l-3 3M523.7 390.4l-4 3.9M524.1 388v2.4h-6.6a4.7 4.7 0 0 0 3.1 4.3M526 388l-1.9 1.9M528 388l-6.7 6.7M529.9 388l-6.7 6.7M530.7 388v2.4h6.6M530.7 389.1l-5.5 5.6M531.5 390.4l-4.4 4.3M532.6 382.2h7.8M533.4 390.4l-4.3 4.3M535.4 390.4l-4.4 4.3"/>
<path d="M537.3 390.4l-4.3 4.3M537.3 390.3a4.6 4.6 0 0 1-3 4.4h-13.7M539.2 380.7l16.9 28.9h10.9M540.5 387.5a7.4 7.4 0 0 0-9.7 .4M546.7 381l35 28.6h10.8M99 408.1v9.4l1.6-9.4M106.6 404.8l.1 2.4 2 .9v4.7h2.1h-5.3v-.7h-2.4v3.6h2.4v-.8h10.6v.8h2.4v-3.6h-2.4v.7h-5.3h2.1v-4.7M106.7 407.1l-1.7 .1v1.8h2.4M107.4 407.5v2.3l1.3 1.1M109.3 414.9v2.3M109.7 406.8v4.2h2.2v-4.2M112.2 404.8h7.2"/>
<path d="M112.3 414.9v2.3h-75.2M114.1 407.5v2.3l-1.2 1.1M114.9 407.1l1.7 .1v1.8h-2.5M115 404.8l-.1 2.4-1.5 .7M120.9 408.1l1.7 9.4v-9.4M328.7 408.1v9.4l1.6-9.4M331.9 404.8h7.2M336.3 404.8l.1 2.4 1.5 .7M336.4 407.1l-1.7 .1v1.8h2.4M337.1 407.5v2.3l1.3 1.1M339 414.9v2.3h3.1v-2.3M339.4 406.8v4.2h2.2v-4.2"/>
<path d="M341.9 404.8h7.2M343.8 407.5v2.3l-1.2 1.1M344.6 407.1l1.7 .1v1.8h-2.5M344.7 404.8l-.1 2.4-2 .9v4.7h-2.1h5.3v-.7h2.4v3.6h-2.4v-.8h-10.6v.8h-2.4v-3.6h2.4v.7h5.3h-2.1v-4.7M350.7 408.1l1.6 9.4v-9.4M114.9 434h221.6"/>
<circle cx="112.6" cy="188.5" r="2.86"/>
<circle cx="339.2" cy="188.5" r="2.86"/>
<circle cx="77.6" cy="231.8" r="8.9"/>
<circle cx="77.6" cy="231.8" r="6.1"/>
<circle cx="77.6" cy="231.8" r="3.2"/>
<circle cx="89.6" cy="222.3" r="3.4"/>
<circle cx="112.6" cy="220.7" r="2.35"/>
<circle cx="364.9" cy="222.3" r="3.4"/>
<circle cx="376.9" cy="231.8" r="8.9"/>
<circle cx="376.9" cy="231.8" r="6.1"/>
<circle cx="376.9" cy="231.8" r="3.2"/>
<circle cx="477.5" cy="240.1" r="1.88"/>
<circle cx="477.5" cy="247.7" r="1.33"/>
<circle cx="576.8" cy="240.1" r="1.88"/>
<circle cx="576.8" cy="247.7" r="1.33"/>
<circle cx="112.5" cy="264.5" r="2.31"/>
<circle cx="464.6" cy="269.7" r="2.73"/>
<circle cx="477.5" cy="270.2" r="1.88"/>
<circle cx="477.5" cy="262.7" r="1.33"/>
<circle cx="576.8" cy="270.2" r="1.88"/>
<circle cx="576.8" cy="262.7" r="1.33"/>
<circle cx="589.6" cy="269.7" r="2.73"/>
<circle cx="110" cy="335.4" r="12.4"/>
<circle cx="110" cy="335.4" r="5.4"/>
<circle cx="341.4" cy="335.4" r="12.4"/>
<circle cx="341.4" cy="335.4" r="5.4"/>
<circle cx="155.4" cy="354" r="6.4"/>
<circle cx="155.4" cy="354" r="4.7"/>
<circle cx="225.7" cy="354" r="10.9"/>
<circle cx="225.7" cy="354" r="10"/>
<circle cx="296" cy="354" r="6.4"/>
<circle cx="296" cy="354" r="4.7"/>
<circle cx="110" cy="372.7" r="12.4"/>
<circle cx="110" cy="372.7" r="5.4"/>
<circle cx="341.4" cy="372.7" r="12.4"/>
<circle cx="341.4" cy="372.7" r="5.4"/>
</g>
<path d="M315.6 171.5l5-.8v1.7zM341 170.7l5 .8-5 .9zM443.7 171.8l.8 5h-1.6zM42.1 178.8l.8 5h-1.7zM41.2 265.4h1.7l-.8 5zM442.9 271.7h1.6l-.8 5zM42.1 288.7l.8 5h-1.7zM470.2 293.9l5-.9v1.7zM579 293l5 .9-5 .8zM41.2 412.2h1.7l-.8 5zM109.9 434l5-.8v1.7zM336.5 433.2l5 .8-5 .9z" fill="#000" stroke="#000" stroke-width=".45"/>
<g fill="#000">
<circle cx="533.1" cy="238.1" r=".17"/>
<circle cx="531.6" cy="341.4" r=".17"/>
<circle cx="524.1" cy="388" r=".17"/>
</g>
<g font-size="11.8">
<text x="54" y="159">1</text>
<text x="85.6" y="159">2</text>
<text x="109.7" y="159">3</text>
<text x="135.3" y="159">4</text>
<text x="173.3" y="159">5</text>
<text x="231.5" y="159">6</text>
<text x="263.9" y="158.9">7</text>
<text x="283.6" y="159">8</text>
<text x="299.6" y="159">9</text>
<text x="486.3" y="159">14</text>
<text x="550.3" y="159">15</text>
<text x="595.5" y="159">16</text>
<text x="623.6" y="158.9">17</text>
<text x="627.1" y="271.7">12</text>
<text x="309.6" y="286.2">13</text>
<text x="354.1" y="286.2">11</text>
<text x="384.2" y="286.2">10</text>
<text x="509.1" y="329.3">18</text>
<text x="571.9" y="329.3">19</text>
<text x="595" y="329.3">20</text>
<text x="467.5" y="408.5">21</text>
<text x="485.4" y="408.5">22</text>
<text x="556" y="408.5">23</text>
<text x="581.5" y="408.5">24</text>
</g>
<text font-size="7.8" x="322.6" y="169.5">43±5</text>
<g font-size="7">
<text x="40" y="230.3" transform="rotate(-90 40 230.3)">480</text>
<text x="441.6" y="230" transform="rotate(-90 441.6 230)">600</text>
<text x="519.1" y="291.8">1524</text>
<text x="40" y="358.7" transform="rotate(-90 40 358.7)">610</text>
<text x="218" y="431.9">2036</text>
</g>
<g font-size="6.2">
<text x="792.9" y="286.7">Кол-во Прим-е</text>
<text x="657.5" y="294" transform="rotate(-90 657.5 294)">Формат</text>
<text x="667.7" y="291.8" transform="rotate(-90 667.7 291.8)">Зона</text>
<text x="677.6" y="291.1" transform="rotate(-90 677.6 291.1)">Поз.</text>
<text x="685.4" y="288.6">Обозначение</text>
<text x="739.4" y="288.6">Наименование</text>
<text x="674" y="300.9">1</text>
<text x="673.6" y="310.9">2</text>
<text x="673.6" y="320.9">3</text>
<text x="673.4" y="330.9">4</text>
<text x="673.6" y="341">5</text>
<text x="673.4" y="351">6</text>
<text x="672.8" y="361">7</text>
<text x="673.4" y="371.1">8</text>
<text x="673.1" y="381.1">9</text>
<text x="672.8" y="391.1">10</text>
<text x="672.8" y="401.1">11</text>
<text x="672.8" y="411.1">12</text>
<text x="672.8" y="421.1">13</text>
<text x="672.8" y="431.1">14</text>
<text x="672.8" y="441.1">15</text>
<text x="672.8" y="451.1">16</text>
<text x="672.8" y="461.1">17</text>
<text x="672.8" y="471.1">18</text>
<text x="672.8" y="481.1">19</text>
<text x="672.5" y="491.1">20</text>
<text x="672.5" y="501.1">21</text>
<text x="672.5" y="511.1">22</text>
<text x="672.5" y="521.1">23</text>
<text x="672.5" y="531.1">24</text>
<text x="822.2" y="564.1">1:8</text>
</g>
<g font-size="6.1">
<text x="729.7" y="556.9">Вторая ступень</text>
<text x="717.7" y="563.4">рессорного подвешивания</text>
<text x="723.2" y="569.9">электропоезда ЭД4м</text>
</g>
<g font-size="4.5">
<text x="725.7" y="298">Гидравлический гаситель</text>
<text x="725.7" y="302.9">колебаний</text>
<text x="725.7" y="310.3">Коробка скользуна кузова</text>
<text x="725.7" y="320.2">Вертикальный скользун</text>
<text x="725.6" y="330.3">Опора продольного поводка</text>
<text x="725.7" y="340.2">Резиновая прокладка скользуна</text>
<text x="725.7" y="350.3">Надрессорная балка</text>
<text x="725.7" y="357.8">Металлическая регулировочная</text>
<text x="725.7" y="362.6">прокладка</text>
<text x="725.7" y="370.2">Плита скользуна вагона</text>
<text x="725.7" y="377.8">Корпус горизонтального опорного</text>
<text x="725.6" y="382.7">скользуна</text>
<text x="725.7" y="390.3">Наружная винтовая пружина</text>
<text x="725.7" y="400.3">Внутренняя винтовая пружина</text>
<text x="725.7" y="410.3">Продольный поводок</text>
<text x="725.7" y="420.3">Поддон рессорного комплекта</text>
<text x="725.7" y="430.3">Верхний валик подвески</text>
<text x="725.7" y="440.3">Нижний валик подвески</text>
<text x="725" y="450.3">Тяга подвески</text>
<text x="725.7" y="460.3">Шарнирная втулка подвески</text>
<text x="725.4" y="470.3">Упорная шайба</text>
<text x="725.7" y="480.3">Шпонка призматическая</text>
<text x="725" y="490.3">Торцевая корончатая гайка</text>
<text x="725.7" y="500.3">Резинометаллический пакет</text>
<text x="725.8" y="510.3">Дистанционная втулка</text>
<text x="725.6" y="520.3">Стяжной болт</text>
<text x="725.7" y="530.3">Прижимной фланец</text>
</g>
<g font-size="3.9">
<text x="693.8" y="557.9">Подп.</text>
<text x="706.8" y="557.9">Дата</text>
<text x="788.7" y="552.7">Лит.</text>
<text x="805.2" y="552.7">Масса</text>
<text x="819.5" y="552.7">Масштаб</text>
<text x="651.2" y="558.1">Изм.</text>
<text x="651.6" y="563.3">Разраб.</text>
<text x="659.5" y="558.1">Лист</text>
<text x="671.9" y="558.1">№ докум.</text>
<text x="651.5" y="567.7">Пров.</text>
<text x="807.6" y="564.6">-</text>
<text x="651.1" y="572.9">Т. контр.</text>
<text x="790.2" y="572.4">Лист 1</text>
<text x="790.2" y="572.4">Лист</text>
<text x="813.3" y="572.4">Листов 1</text>
<text x="813.3" y="572.4">Листов</text>
<text x="651.2" y="583.2">Н. контр.</text>
<text x="651.5" y="588.1">Утв.</text>
</g>
</svg>
